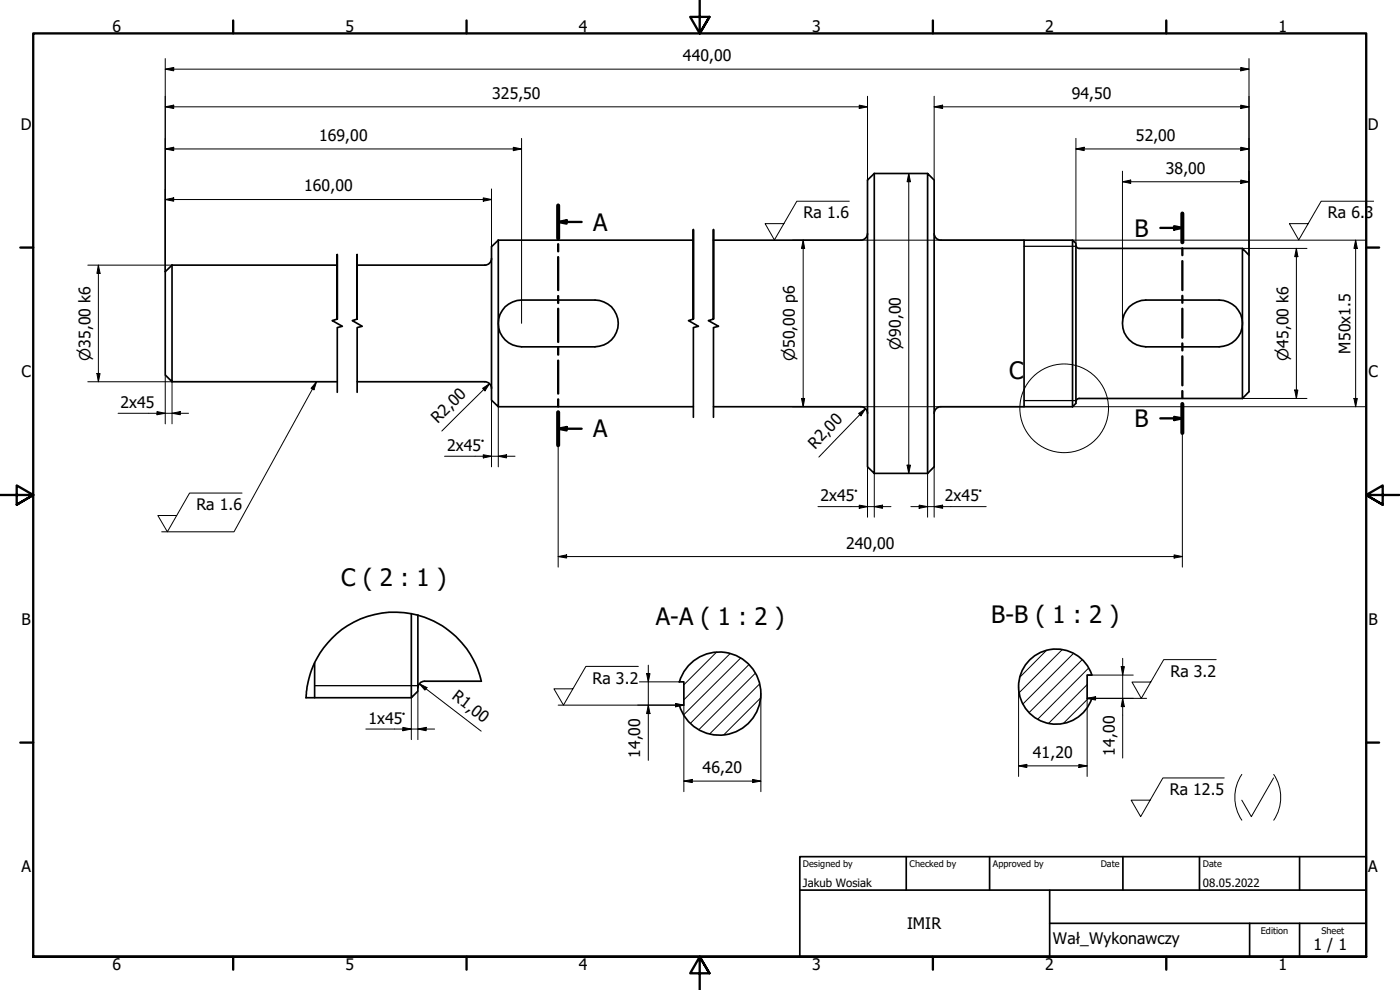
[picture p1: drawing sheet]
<svg xmlns="http://www.w3.org/2000/svg" width="420mm" height="297mm" viewBox="0 0 420 297" stroke-linecap="round" stroke-linejoin="round" font-family="sans-serif">
<!-- layer: Hatch (ISO) -->
<g fill="none" stroke="#000" stroke-width=".3">
<path d="M215.1 195.6l-9.9 9.9M219.1 196.1l-13.9 13.9M222.3 197.4l-17.1 17.1M224.8 199.4l-17.6 17.6M314 195.2l-7.9 7.9M318.7 195l-12.8 12.8M322.1 196.1l-15.1 15.2M324.7 198l-15.8 15.8M226.7 202l-17 16.9M228 205.2l-15 15M228.3 209.4l-11.1 11.1M326.3 205.4l-11.6 11.6"/>
<path d="M326.6 209.5l-7.4 7.5M326.7 200.5l-15.3 15.3"/>
</g>
<!-- layer: Break Line (ISO) -->
<path d="M101.2 95.7v-19.3v19.3l-1.5 .5 3 1.7-1.5 .4v19.4M107.2 95.7v-19.3v19.3l-1.5 .5 3 1.7-1.5 .4v19.4M208.1 95.7v-26.8v26.8l-1.5 .5 3 1.7-1.5 .4v26.9M214.1 95.7v-26.8v26.8l-1.5 .5 3 1.7-1.5 .4v26.9M144.5 204.4a26.7 26.7 0 0 0-28.5-20.6 26.7 26.7 0 0 0-24.2 25.5" fill="none" stroke="#000" stroke-width=".51"/>
<!-- layer: Visible (ISO) -->
<g fill="none" stroke="#000" stroke-width=".51">
<path d="M260.3 54l2.1-1.9v89.9l-2.1-1.9zM262.4 52.1h16M278.4 52.1l2 1.9v86.1l-2 1.9zM51.6 79.6h49.6M107.2 79.6h38.3M147.5 77.6a2 2 0 0 1-2 2M147.5 74l2-1.9v49.9l-2-1.9zM149.5 72.1h58.6M214.1 72.1h44.3M260.3 70.1a2 2 0 0 1-2 2M280.4 70.1a2 2 0 0 0 2 2M282.4 72.1h39.5"/>
<path d="M307.3 72.1v49.9M321.9 72.1l1 .9v48l-1 1zM322.9 73.6a.98 .98 0 0 0 1 .9M323.8 74.5h49.1M372.9 74.5l1.9 2.1v40.9l-1.9 2.1zM49.6 81.5l2-1.9v34.9l-2-2zM151.6 92.1a7.7 7.7 0 0 1 4.9-2.1h22.1a7 7 0 0 1 6.9 7 7 7 0 0 1-6.9 7.1h-22.1a7 7 0 0 1-6.5-4.4 7 7 0 0 1 1.6-7.6zM338.9 92.1a7.7 7.7 0 0 1 5-2.1h22a7 7 0 0 1 7 7 7 7 0 0 1-7 7.1h-22a7 7 0 0 1-6.5-4.4 7 7 0 0 1 1.5-7.6zM51.6 114.5h49.6M107.2 114.5h38.3M145.5 114.5a2 2 0 0 1 2 2M323.8 119.6h49.1"/>
<path d="M323.9 119.6a.98 .98 0 0 0-1 .9M149.5 122h58.6M214.1 122h44.3M258.3 122a2 2 0 0 1 2 2M282.4 122a2 2 0 0 0-2 2M282.4 122h39.5M262.4 142h16M94.4 198.9v10.4M123.4 184.1v25.2l2-1.9v-22.8M91.8 209.3h31.6M127.4 204.4a2 2 0 0 0-2 2M127.4 204.4h17.1"/>
<path d="M203.8 204.6h1.4v7h-1.4M203.9 204.6a12.5 12.5 0 0 1 19.2-6.7 12.5 12.5 0 0 1 0 20.4 12.5 12.5 0 0 1-19.2-6.7M327.7 202.5a11.3 11.3 0 0 0-17.4-5.6 11.3 11.3 0 0 0 0 18.2 11.3 11.3 0 0 0 17.4-5.6h-1.4v-6.9h1.4"/>
</g>
<!-- layer: Visible Narrow (ISO) -->
<path d="M307.3 73.9h15.6M307.3 120.2h15.6M94.4 205.7h31" fill="none" stroke="#000" stroke-width=".38"/>
<!-- layer: Section Line (ISO) -->
<g fill="none" stroke="#000" stroke-width=".7">
<path d="M167.5 66.6l2.6-.5v1zM167.5 61.6v10M167.5 73.3v2.1M167.5 77.1v9.9M167.5 66.6h7.1M348.2 68.4h6.6M352.4 67.9l2.4 .5-2.4 .5zM354.8 64.1v8.6M354.8 74.5v2.1M354.8 78.3v8.7M167.5 88.8v2.1M167.5 92.6v10"/>
<path d="M354.8 88.8v2.1M354.8 92.6v8.7M167.5 104.3v2.1M167.5 108.2v9.9M167.5 119.8v2.2M354.8 103v2.1M354.8 106.9v8.7M354.8 117.3v2.1M167.5 128.6l2.6-.5v1zM167.5 123.7v9.9M167.5 128.6h7.1M348.2 125.5h6.6"/>
<path d="M352.4 125.1l2.4 .4-2.4 .5zM354.8 121.2v8.7"/>
</g>
<path d="M167.5 61.6v10M354.8 64.1v8.6M167.5 123.7v9.9M354.8 121.2v8.7" fill="none" stroke="#000" stroke-width="1.2"/>
<g fill="#000">
<path d="M167.5 66.6l2.6-.5v1z" fill-rule="evenodd"/>
<path d="M352.4 67.9l2.4 .5-2.4 .5z" fill-rule="evenodd"/>
<path d="M167.5 128.6l2.6-.5v1z" fill-rule="evenodd"/>
<path d="M352.4 125.1l2.4 .4-2.4 .5z" fill-rule="evenodd"/>
</g>
<!-- layer: Detail Boundary (ISO) -->
<circle cx="319.4" cy="122.5" r="13.3" fill="none" stroke="#000" stroke-width=".3"/>
<!-- layer: Border (ISO) -->
<g fill="none" stroke="#000" stroke-width=".7">
<path d="M70 6.1v3.9M140 6.1v3.9M210 0v10l-2.9-4.9h5.8l-2.9 4.9 2.9-4.9M280 6.1v3.9M350 6.1v3.9M6.1 74.3h3.9M410 74.3h3.9M0 148.5h10l-5-2.8v5.7l5-2.9-5 2.9M420 148.5h-10l5-2.8v5.7l-5-2.9 5 2.9M6.1 222.8h3.9M410 222.8h3.9M10 287.1v-277.1h400v277.1h-400h400"/>
<path d="M70 287.1v3.8M140 287.1v3.8M212.9 292l-2.9-4.9 2.9 4.9h-5.8l2.9-4.9v9.9M280 287.1v3.8M350 287.1v3.8"/>
</g>
<!-- layer: Title (ISO) -->
<path d="M240 257h170v30.1h-170zM272 257v10.1M297 257v10.1M337 257v10.1M360 257v10.1M390 257v10.1M240 267.1h170M315 277h95M315 267.1v20M375 277v10.1M390 277v10.1" fill="none" stroke="#000" stroke-width=".51"/>
<!-- layer: Dimension (ISO) -->
<g fill="none" stroke="#000" stroke-width=".3">
<path d="M49.6 17.6v63.9M374.8 17.6v59M49.6 32.1l2.5-.6v1.1zM49.6 20.8l2.5-.6v1.1zM49.6 32.1h210.7M49.6 20.8h325.2M257.9 31.5l2.4 .6-2.4 .5zM260.3 28.9v25.1M280.4 32.1l2.5-.6v1.1zM280.4 32.1h94.4M280.4 28.9v25.1M372.4 20.2l2.4 .6-2.4 .5z"/>
<path d="M372.4 31.5l2.4 .6-2.4 .5zM49.6 59.9l2.5-.5v1zM49.6 44.7l2.5-.5v1zM49.6 59.9h97.9M49.6 44.7h106.9M145 59.4l2.5 .5-2.5 .5zM147.5 56.7v17.3M154.1 44.2l2.4 .5-2.4 .5zM156.5 41.5v55.5M272.7 52.1l.5 2.4h-1zM272.7 52.1v89.9M322.9 44.7l2.5-.5v1z"/>
<path d="M322.9 44.7h51.9M322.9 41.5v31.5M336.9 54.5l2.4-.5v1zM336.9 54.5h37.9M336.9 51.4v45.6M372.4 44.2l2.4 .5-2.4 .5zM372.4 54l2.4 .5-2.4 .5zM26.4 79.6h25.2M29.5 79.6l.5 2.4h-.9zM29.5 79.6v34.9M237.9 72.1h69.4M241 72.1l.5 2.4h-1z"/>
<path d="M241 72.1v49.9M321.9 72.1h88.1M372.9 74.5h19.3M389.1 74.5l.4 2.5h-.9zM389.1 74.5v45.1M406.8 72.1l.6 2.4h-1.1zM406.8 72.1v49.9M26.4 114.5h25.2v12.7M29.1 112.1h.9l-.5 2.4zM49.6 112.5v14.7M144.8 116.5l2.1-1.4-1.4 2.2zM146.9 115.1l-14.3 14.2"/>
<path d="M240.5 119.6h1l-.5 2.4zM372.9 119.6h19.3M388.6 117h.9l-.4 2.6zM406.3 119.6h1.1l-.6 2.4zM35.4 124h21.2M47.1 123.5l2.5 .5-2.5 .4zM51.6 124l2.5-.5v.9zM133.4 136.9h21.2M145 136.4l2.5 .5-2.5 .5zM147.5 120.1v20M149.5 136.9l2.5-.5v1zM149.5 122v18.1"/>
<path d="M167.5 133.6v36.6M237.9 122h21M257.7 124.1l2.1-1.5-1.4 2.2zM259 122h48.3M259.8 122.6l-14.1 14.5M272.2 139.6h1l-.5 2.4zM321.9 122h88.1M354.8 129.9v40.3M245.5 152h21.9M257.9 151.6l2.4 .4-2.4 .5zM260.3 140.1v15.1M262.4 152l2.5-.4v.9z"/>
<path d="M262.4 142v13.2M273.4 152h22.6M275.8 151.6l2.6 .4-2.6 .5zM278.4 142v13.2M280.4 152l2.5-.4v.9zM280.4 140.1v15.1M167.5 167l2.6-.5v.9zM167.5 167h187.3M352.4 166.5l2.4 .5-2.4 .4zM194.6 199.6v28.5M336.9 197.5v29.9M109.8 218.7h20.6"/>
<path d="M120.9 218.2l2.5 .5-2.5 .6zM123.4 209.3v12.6M125.4 218.7l2.5-.5v1.1zM125.4 207.4v14.5M125.9 205.2l2.2 1.1-.6 .8zM125.9 205.2l18.5 14.2M191.4 211.6h11.5M191.9 204.6h11.9M194.1 202.1h1l-.5 2.5zM194.6 211.6l.5 2.5h-1zM205.2 211.6v25.9M228.3 208.1v29.4"/>
<path d="M305.7 206v27M326.3 209.5v23.5M326.3 202.6h13.8M328.7 209.5h11.4M336.5 200h.9l-.5 2.6zM336.9 209.5l.5 2.5h-.9zM205.2 234.4l2.6-.5v.9zM205.2 234.4h23.1M225.9 233.9l2.4 .5-2.4 .4zM305.7 229.8l2.5-.5v1zM305.7 229.8h20.6M323.8 229.3l2.5 .5-2.5 .5z"/>
</g>
<g fill="#000">
<path d="M49.6 32.1l2.5-.6v1.1z" fill-rule="evenodd"/>
<path d="M49.6 20.8l2.5-.6v1.1z" fill-rule="evenodd"/>
<path d="M257.9 31.5l2.4 .6-2.4 .5z" fill-rule="evenodd"/>
<path d="M280.4 32.1l2.5-.6v1.1z" fill-rule="evenodd"/>
<path d="M372.4 20.2l2.4 .6-2.4 .5z" fill-rule="evenodd"/>
<path d="M372.4 31.5l2.4 .6-2.4 .5z" fill-rule="evenodd"/>
<path d="M49.6 59.9l2.5-.5v1z" fill-rule="evenodd"/>
<path d="M49.6 44.7l2.5-.5v1z" fill-rule="evenodd"/>
<path d="M154.1 44.2l2.4 .5-2.4 .5z" fill-rule="evenodd"/>
<path d="M272.7 52.1l.5 2.4h-1z" fill-rule="evenodd"/>
<path d="M322.9 44.7l2.5-.5v1z" fill-rule="evenodd"/>
<path d="M336.9 54.5l2.4-.5v1z" fill-rule="evenodd"/>
<path d="M372.4 44.2l2.4 .5-2.4 .5z" fill-rule="evenodd"/>
<path d="M372.4 54l2.4 .5-2.4 .5z" fill-rule="evenodd"/>
<path d="M145 59.4l2.5 .5-2.5 .5z" fill-rule="evenodd"/>
<path d="M241 72.1l.5 2.4h-1z" fill-rule="evenodd"/>
<path d="M389.1 74.5l.4 2.5h-.9z" fill-rule="evenodd"/>
<path d="M406.8 72.1l.6 2.4h-1.1z" fill-rule="evenodd"/>
<path d="M29.5 79.6l.5 2.4h-.9z" fill-rule="evenodd"/>
<path d="M29.1 112.1h.9l-.5 2.4z" fill-rule="evenodd"/>
<path d="M144.8 116.5l2.1-1.4-1.4 2.2z" fill-rule="evenodd"/>
<path d="M240.5 119.6h1l-.5 2.4z" fill-rule="evenodd"/>
<path d="M388.6 117h.9l-.4 2.6z" fill-rule="evenodd"/>
<path d="M406.3 119.6h1.1l-.6 2.4z" fill-rule="evenodd"/>
<path d="M47.1 123.5l2.5 .5-2.5 .4z" fill-rule="evenodd"/>
<path d="M51.6 124l2.5-.5v.9z" fill-rule="evenodd"/>
<path d="M145 136.4l2.5 .5-2.5 .5z" fill-rule="evenodd"/>
<path d="M149.5 136.9l2.5-.5v1z" fill-rule="evenodd"/>
<path d="M257.7 124.1l2.1-1.5-1.4 2.2z" fill-rule="evenodd"/>
<path d="M272.2 139.6h1l-.5 2.4z" fill-rule="evenodd"/>
<path d="M257.9 151.6l2.4 .4-2.4 .5z" fill-rule="evenodd"/>
<path d="M262.4 152l2.5-.4v.9z" fill-rule="evenodd"/>
<path d="M275.8 151.6l2.6 .4-2.6 .5z" fill-rule="evenodd"/>
<path d="M280.4 152l2.5-.4v.9z" fill-rule="evenodd"/>
<path d="M167.5 167l2.6-.5v.9z" fill-rule="evenodd"/>
<path d="M352.4 166.5l2.4 .5-2.4 .4z" fill-rule="evenodd"/>
<path d="M120.9 218.2l2.5 .5-2.5 .6z" fill-rule="evenodd"/>
<path d="M125.4 218.7l2.5-.5v1.1z" fill-rule="evenodd"/>
<path d="M125.9 205.2l2.2 1.1-.6 .8z" fill-rule="evenodd"/>
<path d="M194.1 202.1h1l-.5 2.5z" fill-rule="evenodd"/>
<path d="M194.6 211.6l.5 2.5h-1z" fill-rule="evenodd"/>
<path d="M336.5 200h.9l-.5 2.6z" fill-rule="evenodd"/>
<path d="M336.9 209.5l.5 2.5h-.9z" fill-rule="evenodd"/>
<path d="M205.2 234.4l2.6-.5v.9z" fill-rule="evenodd"/>
<path d="M225.9 233.9l2.4 .5-2.4 .4z" fill-rule="evenodd"/>
<path d="M305.7 229.8l2.5-.5v1z" fill-rule="evenodd"/>
<path d="M323.8 229.3l2.5 .5-2.5 .5z" fill-rule="evenodd"/>
</g>
<!-- layer: Symbol (ISO) -->
<g fill="none" stroke="#000" stroke-width=".3">
<path d="M254.9 60.4h-15.8l-6.7 11.6-2.8-4.9h5.7M412.2 60.4h-15.7l-6.7 11.6-2.8-4.9h5.6M95 114.5l-.8 2.5-.9-.5zM95 114.5l-24.8 45.1h-21.7M72.6 147.9h-15.7l-6.7 11.7-2.8-4.9h5.6M191.6 199.9h-15.8l-6.7 11.7-2.9-4.9h5.7M365 197.9h-15.8l-6.7 11.6-2.8-4.9h5.7M167.5 211.6h37.7M202.8 211.1l2.4 .5-2.4 .5zM326.3 209.5l2.5-.5v1zM326.3 209.5h17.8M367.4 233.4h-18.4l-6.7 11.6-2.8-4.9h5.6"/>
<path d="M372.7 232.3a12.3 12.3 0 0 0 0 13.8M382.2 233.4l-6.7 11.6-2.8-4.9M382.3 232.3a12.3 12.3 0 0 1 0 13.8"/>
</g>
<g fill="#000">
<path d="M95 114.5l-.8 2.5-.9-.5z" fill-rule="evenodd"/>
<path d="M202.8 211.1l2.4 .5-2.4 .5z" fill-rule="evenodd"/>
<path d="M326.3 209.5l2.5-.5v1z" fill-rule="evenodd"/>
</g>
<g font-size="7.2">
<text x="178.1" y="69.2">A</text>
<text x="340.5" y="71">B</text>
<text x="302.9" y="113.8">C</text>
<text x="178.1" y="131.2">A</text>
<text x="340.5" y="128.2">B</text>
<text x="102.4" y="175.7">C ( 2 : 1 )</text>
<text x="196.8" y="187.6">A-A ( 1 : 2 )</text>
<text x="297.5" y="186.8">B-B ( 1 : 2 )</text>
</g>
<g font-size="4.8">
<text x="33.7" y="9.6">6</text>
<text x="103.7" y="9.6">5</text>
<text x="173.7" y="9.6">4</text>
<text x="243.7" y="9.6">3</text>
<text x="313.7" y="9.6">2</text>
<text x="383.7" y="9.6">1</text>
<text x="204.9" y="18.3">440,00</text>
<text x="147.7" y="29.6">325,50</text>
<text x="321.6" y="29.6">94,50</text>
<text x="6.2" y="38.9">D</text>
<text x="410.5" y="38.9">D</text>
<text x="95.8" y="42.3">169,00</text>
<text x="340.9" y="42.3">52,00</text>
<text x="349.9" y="52.1">38,00</text>
<text x="91.2" y="57.5">160,00</text>
<text x="241.2" y="65.5">Ra 1.6</text>
<text x="398.5" y="65.5">Ra 6.3</text>
<text x="405.3" y="106.1" transform="rotate(-90 405.3 106.1)">M50x1.5</text>
<text x="6.4" y="113.1">C</text>
<text x="410.7" y="113.1">C</text>
<text x="36.2" y="122.4">2x45</text>
<text x="131.4" y="127.1" transform="rotate(-45 131.4 127.1)">R2,00</text>
<text x="134.2" y="135.3">2x45°</text>
<text x="244.6" y="134.9" transform="rotate(-46 244.6 134.9)">R2,00</text>
<text x="58.9" y="153">Ra 1.6</text>
<text x="246.3" y="150.4">2x45°</text>
<text x="283.6" y="150.4">2x45°</text>
<text x="253.9" y="164.6">240,00</text>
<text x="6.4" y="187.4">B</text>
<text x="410.7" y="187.4">B</text>
<text x="351.3" y="203">Ra 3.2</text>
<text x="135.4" y="209.5" transform="rotate(37 135.4 209.5)">R1,00</text>
<text x="177.9" y="205.1">Ra 3.2</text>
<text x="110.6" y="217.2">1x45°</text>
<text x="192.2" y="227.4" transform="rotate(-90 192.2 227.4)">14,00</text>
<text x="310" y="227.4">41,20</text>
<text x="334.6" y="226.7" transform="rotate(-90 334.6 226.7)">14,00</text>
<text x="210.8" y="232">46,20</text>
<text x="351.1" y="238.5">Ra 12.5</text>
<text x="6.4" y="261.7">A</text>
<text x="410.7" y="261.7">A</text>
<text x="272.2" y="278.8">IMIR</text>
<text x="316" y="283.4">Wał_Wykonawczy</text>
<text x="394.2" y="285">1 / 1</text>
<text x="33.7" y="290.9">6</text>
<text x="103.7" y="290.9">5</text>
<text x="173.7" y="290.9">4</text>
<text x="243.7" y="290.9">3</text>
<text x="313.7" y="290.9">2</text>
<text x="383.7" y="290.9">1</text>
</g>
<g font-size="4.6">
<text x="270.3" y="105" transform="rotate(-90 270.3 105)">⌀90,00</text>
<text x="27.2" y="108.3" transform="rotate(-90 27.2 108.3)">⌀35,00 k6</text>
<text x="238.5" y="108.4" transform="rotate(-90 238.5 108.4)">⌀50,00 p6</text>
<text x="386.7" y="108.3" transform="rotate(-90 386.7 108.3)">⌀45,00 k6</text>
</g>
<g font-size="3.4">
<text x="241" y="266">Jakub Wosiak</text>
<text x="361" y="266">08.05.2022</text>
</g>
<g font-size="2.7">
<text x="241" y="260.1">Designed by</text>
<text x="273" y="260.1">Checked by</text>
<text x="298" y="260.1">Approved by</text>
<text x="330.3" y="260">Date</text>
<text x="361" y="260">Date</text>
<text x="378.4" y="280.1">Edition</text>
<text x="396.6" y="280.1">Sheet</text>
</g>
</svg>
